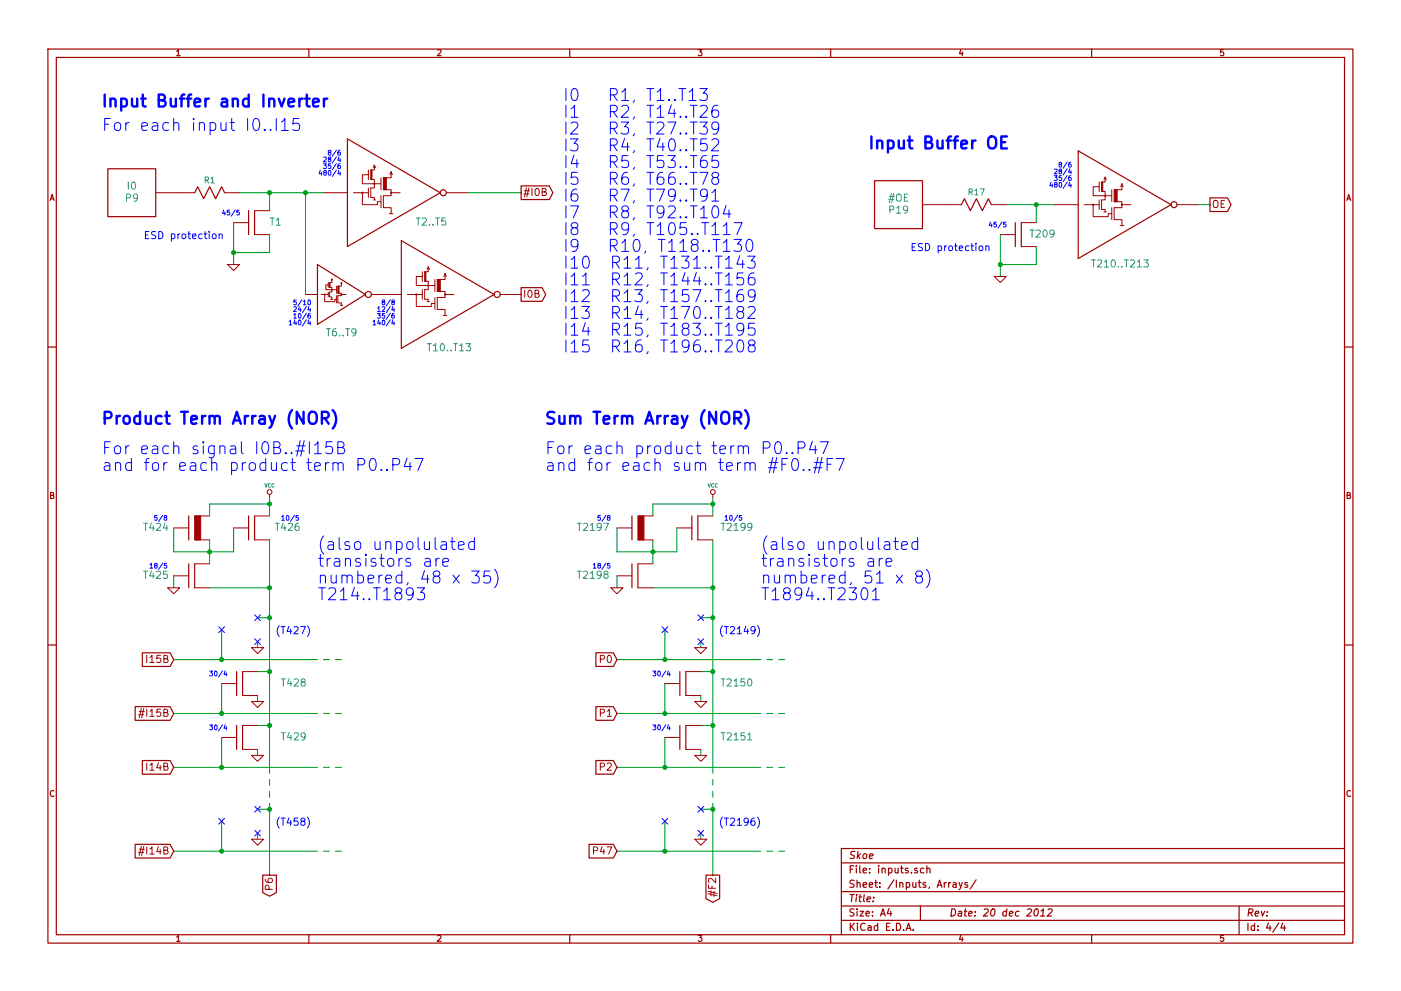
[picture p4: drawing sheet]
<svg xmlns="http://www.w3.org/2000/svg" width="297mm" height="210mm" viewBox="0 0 297 210" stroke-linecap="round" stroke-linejoin="round" font-family="sans-serif">
<g fill="none" stroke="#a00000" stroke-width=".25">
<path d="M10.2 10.4h276.6v189.7h-276.6zM11.9 12.2h273.2v186.1h-273.2zM65.5 10.4v1.8M120.8 10.4v1.8M176.1 10.4v1.8M231.4 10.4v1.8M22.9 35.8h10.1v10.2h-10.1zM73.7 29.5l19.6 11.4-19.6 11.4zM110.5 39.4h6l.7 1.5-.7 1.4h-6zM185.4 38.3h10.2v10.2h-10.2zM228.6 32l19.7 11.4-19.7 11.5zM41.3 40.9l.6-1.3 1.3 2.6 1.2-2.6 1.3 2.6 1.3-2.6 .6 1.3"/>
<path d="M52.7 44.7v5.1M54 44.7v5.1M67.3 56.1l10.2 6.4-10.2 6.3zM85.1 51l19.7 11.5-19.7 11.4zM203.8 43.4l.7-1.2 1.2 2.5 1.3-2.5 1.3 2.5 1.2-2.5 .7 1.2M215.3 47.2v5.1M216.5 47.2v5.1M256.5 42h3.7l.8 1.4-.8 1.5h-3.7zM10.2 73.6h1.7M110.5 61h4.4l.8 1.5-.8 1.4h-4.4zM285.1 73.6h1.7M40 109.5v5"/>
<path d="M40 119.6v5.1M41.3 119.6v5.1M52.7 109.5v5M54 109.5v5M134 109.5v5M134 119.6v5.1M135.3 119.6v5.1M146.7 109.5v5M148 109.5v5M10.2 136.8h1.7M30.2 138.5h5.9l.7 1.4-.7 1.5h-5.9zM126.3 138.5h3.7l.8 1.4-.8 1.5h-3.7z"/>
<path d="M285.1 136.8h1.7M28.7 149.9h7.4l.7 1.5-.7 1.4h-7.4zM50.2 142.5v5.1M50.2 153.9v5.1M51.4 142.5v5.1M51.4 153.9v5.1M126.3 149.9h3.7l.8 1.5-.8 1.4h-3.7zM144.1 142.5v5.1M144.1 153.9v5.1M145.4 142.5v5.1M145.4 153.9v5.1M28.7 179.1h7.4l.7 1.5-.7 1.4h-7.4z"/>
<path d="M30.2 161.4h5.9l.7 1.4-.7 1.5h-5.9zM124.9 179.1h5.1l.8 1.5-.8 1.4h-5.1zM126.3 161.4h3.7l.8 1.4-.8 1.5h-3.7zM55.7 185.7h2.9v3.7l-1.5 .7-1.4-.7zM65.5 198.3v1.8M120.8 198.3v1.8M149.7 185.7h2.9v5l-1.5 .7-1.4-.7zM176.1 198.3v1.8M178.4 183.1h106.7M178.4 189.2h106.7M178.4 195.3h106.7M178.4 192.2h106.7"/>
<path d="M185.2 190.4v.1M188.5 192.8l-.4 1h1M188.8 193.3v1.1M192.1 197.4l.5-1.5 .5 1.5M192.3 197h.7M193.6 197.3v.1M195.1 192.2v3.1M195.9 184.3l-.4-.1-.4 .3 .1 .6 .3 .1 .4-.1M196.5 184.3h.1a.36 .36 0 0 1 .6 .1v.8M196.5 183.7v1.5M202.1 187.3h.6v1M202.7 187.6l-.6 .2a.3 .3 0 0 0 .1 .5l.5-.1"/>
<path d="M203.3 187.2l.4 1.1M204 187.2l-.5 1.4-.2 .2M205.1 187.3l-.3-.1-.3 .3 .1 .2 .5 .1v.4h-.6M207 186.7l-1.3 1.9M219.6 192.9l.1-.1a.78 .78 0 0 1 .5 .7 .78 .78 0 0 1-.3 .7l-.4 .2a.97 .97 0 0 1 .1-1.5zM220.6 194.4h.9M220.7 193.3l.5-.5-.1 1.6M222.2 193l.6-.2 .3 .3-.1 .4-1 .9h.9M231.4 198.3v1.8M262.7 192.2v6.1M271.1 195.8l-1.3 2M272 195.8l-.4 1.1h.9"/>
<path d="M272.3 196.4v1M285.1 180h-106.7v18.3"/>
<circle cx="94" cy="40.9" r=".63"/>
<circle cx="248.9" cy="43.4" r=".63"/>
<circle cx="78.1" cy="62.5" r=".63"/>
<circle cx="105.4" cy="62.5" r=".63"/>
</g>
<g fill="none" stroke="#00a000" stroke-width=".21">
<path d="M49.5 47.2v8.9M50.8 40.9h17.8M57.1 40.9v3.8M57.1 49.8v3.8h-7.6M64.8 40.9v21.6M99.1 40.9h11.4M212.1 49.8v8.9M213.4 43.4h10.1M219.7 52.3v3.8h-7.6M219.7 43.4v3.8M254 43.4h2.5M36.8 112v5.1h12.7v-5.1"/>
<path d="M44.4 114.5v5.1M57.1 105.7v3.8M57.1 114.5v49.6M57.1 106.9h-12.7v2.6M130.8 112v5.1h12.7v-5.1M138.4 114.5v5.1M151.1 105.7v3.8M151.1 114.5v49.6M151.1 106.9h-12.7v2.6M36.8 139.9h30.5M36.8 122.2v2.5M44.4 124.7h12.7"/>
<path d="M47 133.6v6.3M54.6 131.1h2.5M54.6 136.1v1.3M68.6 139.9h1.2M71.1 139.9h1.3M130.8 139.9h30.5M130.8 122.2v2.5M138.4 124.7h12.7M141 133.6v6.3M148.6 136.1v1.3M148.6 131.1h2.5M162.6 139.9h1.2"/>
<path d="M165.1 139.9h1.3M36.8 151.4h30.5M47 145v6.4M47 156.5v6.3M54.6 142.5h2.5M54.6 153.9h2.5M54.6 147.6v1.2M54.6 159v1.3M68.6 151.4h1.2M71.1 151.4h1.3M130.8 151.4h30.5M141 145v6.4"/>
<path d="M141 156.5v6.3M148.6 147.6v1.2M148.6 159v1.3M148.6 142.5h2.5M148.6 153.9h2.5M162.6 151.4h1.2M165.1 151.4h1.3M36.8 162.8h30.5M47 174.2v6.4M54.6 171.7h2.5M54.6 176.8v1.2M57.1 165.3v1.3"/>
<path d="M57.1 167.9v1.3M57.1 170.4v15.3M68.6 162.8h1.2M71.1 162.8h1.3M130.8 162.8h30.5M141 174.2v6.4M148.6 171.7h2.5M148.6 176.8v1.2M151.1 165.3v1.3M151.1 167.9v1.3M151.1 170.4v15.3M162.6 162.8h1.2"/>
<path d="M165.1 162.8h1.3M36.8 180.6h30.5M68.6 180.6h1.2M71.1 180.6h1.3M130.8 180.6h30.5M162.6 180.6h1.2M165.1 180.6h1.3"/>
</g>
<g fill="#00a000" stroke="#00a000" stroke-width=".25">
<circle cx="141" cy="180.6" r=".41"/>
<circle cx="151.1" cy="171.7" r=".41"/>
<circle cx="151.1" cy="142.5" r=".41"/>
<circle cx="141" cy="151.4" r=".41"/>
<circle cx="141" cy="162.8" r=".41"/>
<circle cx="151.1" cy="153.9" r=".41"/>
<circle cx="151.1" cy="106.9" r=".41"/>
<circle cx="151.1" cy="124.7" r=".41"/>
<circle cx="138.4" cy="117.1" r=".41"/>
<circle cx="151.1" cy="131.1" r=".41"/>
<circle cx="141" cy="139.9" r=".41"/>
<circle cx="47" cy="139.9" r=".41"/>
<circle cx="57.1" cy="131.1" r=".41"/>
<circle cx="44.4" cy="117.1" r=".41"/>
<circle cx="219.7" cy="43.4" r=".41"/>
<circle cx="212.1" cy="56.1" r=".41"/>
<circle cx="64.8" cy="40.9" r=".41"/>
<circle cx="49.5" cy="53.6" r=".41"/>
<circle cx="57.1" cy="40.9" r=".41"/>
<circle cx="57.1" cy="124.7" r=".41"/>
<circle cx="57.1" cy="106.9" r=".41"/>
<circle cx="57.1" cy="153.9" r=".41"/>
<circle cx="47" cy="162.8" r=".41"/>
<circle cx="47" cy="151.4" r=".41"/>
<circle cx="57.1" cy="142.5" r=".41"/>
<circle cx="57.1" cy="171.7" r=".41"/>
<circle cx="47" cy="180.6" r=".41"/>
</g>
<g fill="#a00000" stroke="#a00000" stroke-width=".21">
<path d="M135.3 109.5h1.2v5h-1.2z"/>
<path d="M90 57.7h.3v2h-.3z"/>
<path d="M92.7 59.3h.6v2.5h-.6z"/>
<path d="M41.3 109.5h1.2v5h-1.2z"/>
<path d="M233.6 38.6h.2v2h-.2z"/>
<path d="M236.2 40.3h.7v2.5h-.7z"/>
<path d="M78.6 36.1h.3v2h-.3z"/>
<path d="M81.3 37.7h.6v2.6h-.6z"/>
<path d="M69.8 59.9h.2v1.1h-.2z"/>
<path d="M71.6 60.7h.3v1.5h-.3z"/>
</g>
<g fill="none" stroke="#a00000" stroke-width=".21">
<path d="M78.1 37.1h-1.3v1.9h4M78.1 36.1v2M78.1 39.9v2M78.6 38.1h.8v1.8h-.8v2h.8v.5M79.4 35v1.1h-.8M79.4 35l-.3 .6M79.4 35l.2 .6M80.8 37.7v2.6M82.9 36.4v1.3h-1.6M82.9 36.4l-.2 .7M82.9 36.4l.3 .7M233 39.6h-1.2v1.9h3.9"/>
<path d="M233 38.6v2M234.3 37.6v1h-.7M234.3 37.6l-.2 .5M234.3 37.6l.3 .5M237.9 39v1.3h-1.7M237.9 39l-.3 .6M237.9 39l.2 .6M33 40.9h8.3M47.6 40.9h3.2M48.3 56.1h2.5l-1.3 1.3zM49.5 47.2h3.2M54 49.8h3.1"/>
<path d="M54 44.7h3.1M68.6 40.9h5.1M69.6 59.9v1.1M70.2 59.4l.2-.2v.7h-.6v1.1h.6v1h-.6v1h.6v.5M70.4 59.2l.1 .2M72.4 59.9v.8h-.8M72.4 59.9l-.1 .3M72.4 59.9l.1 .3M74.9 40.9h1.9M78.1 40.9h-1.3v2.5h3.2v-.6h.8M79.1 42.4h.5M80.8 41.5v2.6"/>
<path d="M81.3 40.3h1.6v1.2h-1.6v2.6h1.6v1.2M82.5 45.3h.8M82.9 40.9h1.9M89.5 58.7h-1.2v1.9h3.9M89.5 57.7v2M90 59.7h.8v1.8h-.8v2h.8v.5M90.8 56.6v1.1h-.8M90.8 56.6l-.2 .5M90.8 56.6l.3 .5M92.2 59.3v2.5M94.4 58v1.3h-1.7M94.4 58l-.3 .7"/>
<path d="M94.4 58l.2 .7M94.6 40.9h4.5M195.6 43.4h8.2M210.2 43.4h3.2M210.8 58.7h2.6l-1.3 1.2zM212.1 49.8h3.2M216.5 52.3h3.2M216.5 47.2h3.2M223.5 43.4h5.1M229.9 43.4h1.9M233 43.4h-1.2v2.6h3.1v-.7h.8M233 42.4v2"/>
<path d="M233.6 40.6h.7v1.8h-.7v2h.7v.6M234.1 45h.5M235.7 40.3v2.5M235.7 44.1v2.5M236.2 42.8h1.7v1.3h-1.7v2.5h1.7v1.3M237.5 47.9h.8M237.9 43.4h1.9M249.6 43.4h4.4M64.8 62.5h2.5M68.1 62.5h1.5M68.8 62.5v1.5h2.2v-.5h.4M69.6 60.4h-.5v1.1h2.3"/>
<path d="M69.6 62v1M70.1 63.5h.5M71.4 60.7v1.5M71.4 62.7v1.6M71.6 62.2h.8v.5h-.8v1.6h.8v.5M72.1 64.8h.5M72.4 62.5h1M78.7 62.5h6.4M86.4 62.5h1.9M89.5 62.5h-1.2v2.5h3.1v-.6h.8M89.5 61.5v2M90.6 64h.5"/>
<path d="M92.2 63.1v2.6M92.7 61.8h1.7v1.3h-1.7v2.6h1.7v1.2M94 66.9h.7M94.4 62.5h1.9M106 62.5h4.5M36.8 112h3.2M41.3 114.5h3.1M41.3 109.5h3.1M41.3 119.6h3.1M49.5 112h3.2M54 114.5h3.1M54 109.5h3.1"/>
<path d="M57.1 104.9v.8M130.8 112h3.2M135.3 114.5h3.1M135.3 109.5h3.1M135.3 119.6h3.1M143.5 112h3.2M148 114.5h3.1M148 109.5h3.1M151.1 104.9v.8M35.6 124.7h2.5l-1.3 1.3zM36.8 122.2h3.2M41.3 124.7h3.1"/>
<path d="M53.3 137.4h2.6l-1.3 1.3zM129.5 124.7h2.6l-1.3 1.3zM130.8 122.2h3.2M135.3 124.7h3.1M147.3 137.4h2.6l-1.3 1.3zM29.4 151.6h1.1M29.5 151h1.1M30 150.3l-.5 2M47 145h3.2M47 156.5h3.2M51.4 147.6h3.2M51.4 142.5h3.2"/>
<path d="M51.4 159h3.2M51.4 153.9h3.2M53.3 148.8h2.6l-1.3 1.3zM141 145h3.1M141 156.5h3.1M145.4 147.6h3.2M145.4 142.5h3.2M145.4 159h3.2M145.4 153.9h3.2M147.3 148.8h2.6l-1.3 1.3zM30 179.5l-.5 2M53.3 178h2.6l-1.3 1.3z"/>
<path d="M53.3 160.3h2.6l-1.3 1.2zM147.3 160.3h2.6l-1.3 1.2zM147.3 178h2.6l-1.3 1.3zM29.4 180.8h1.1M29.5 180.2h1.1"/>
<circle cx="79.4" cy="39" r=".13"/>
<circle cx="76.8" cy="40.9" r=".13"/>
<circle cx="82.9" cy="40.9" r=".13"/>
<circle cx="231.8" cy="43.4" r=".13"/>
<circle cx="234.3" cy="41.5" r=".13"/>
<circle cx="237.9" cy="43.4" r=".13"/>
<circle cx="68.8" cy="62.5" r=".1"/>
<circle cx="70.4" cy="61.5" r=".1"/>
<circle cx="72.4" cy="62.5" r=".1"/>
<circle cx="88.3" cy="62.5" r=".13"/>
<circle cx="90.8" cy="60.6" r=".13"/>
<circle cx="94.4" cy="62.5" r=".13"/>
<circle cx="57.2" cy="104.4" r=".51"/>
<circle cx="151.1" cy="104.4" r=".51"/>
</g>
<g fill="none" stroke="#00f" stroke-width=".51">
<path d="M64.2 20.9a.64 .64 0 0 0-.7 .5M64.7 20.9h1M65 20.1v2.1l.2 .3 .5 .1M66.4 21.8l1.2-.3-.1-.4-.8-.2-.3 .4 .1 1.2h1M68.7 20.9v1.7M69.4 20.9a.64 .64 0 0 0-.7 .5M212.3 30.2h.8M213.5 29h-1.2v2.5h1.2M65.8 87.5a.85 .85 0 0 1 .9-.1 .85 .85 0 0 1 .5 .8v.9a.85 .85 0 0 1-.9 .8 .85 .85 0 0 1-.8-.8v-.9zM68.2 88.7h1a.7 .7 0 0 0 .5-.7 .7 .7 0 0 0-.5-.6h-1v2.5M68.9 88.7l.8 1.2M70.5 87a2.9 2.9 0 0 1 0 3.9"/>
<path d="M155.7 88.7h1a.7 .7 0 0 0 .5-.7 .7 .7 0 0 0-.5-.6h-1v2.5M156.3 88.7l.8 1.2M158 87a2.9 2.9 0 0 1 0 3.9"/>
</g>
<g fill="none" stroke="#00f" stroke-width=".21">
<path d="M143.9 18.8h1.5M146.1 19.5l.7-.7v2.5M148.4 18.8h1.6l-.9 1a.64 .64 0 0 1 .9 .5v.5l-.3 .4-.9 .1-.4-.2M56.1 27.5l.2 .1h-.3l.1-.1v.2M57.4 27.5l.1 .1h-.3l.2-.1v.2M58.6 25.1v2.6M59.7 25.9l.7-.8v2.6M59.7 27.7h1.4M63.4 25.1h-1.2l-.1 1.3 .3-.3 .9 .1 .2 .4-.1 .9-.4 .2h-.6l-.3-.2M67.9 36.1l-.2 .7h.6M68.1 36.5v.7M68.6 34.7h.6l-.3 .4 .3 .1v.5h-.6"/>
<path d="M68.6 33.4l.4-.1 .2 .3-.6 .7h.6M69.8 32.3l-.2-.1 .1-.3h.4v.4l-.5 .2 .2 .4 .3-.1v-.4l-.1-.1M146.1 21.3h1.4M146.4 22.3h1.4M146.4 25.9h1.4M146.4 29.5h1.4M146.4 33h1.4M146.4 36.6h1.4M147.1 22.3v2.6M147.1 25.9v2.5M147.1 29.5v2.5M147.1 33v2.6"/>
<path d="M147.1 36.6v2.5M148.4 25.9h1.6l-.9 1a.64 .64 0 0 1 .9 .5v.6l-.3 .3-.9 .1-.4-.2M148.4 36.6h1.7l-1.1 2.5M148.5 22.6l.4-.3h.6a.71 .71 0 0 1 .3 1.1l-1.4 1.5h1.6M149.7 33a1.02 1.02 0 0 0-1.2 1.1l.1 1.2a.85 .85 0 0 0 1.1 .2l.3-.4-.2-.9a.82 .82 0 0 0-1-.1l-.3 .4M149.8 29.5h-1.2l-.1 1.2 .4-.3 .8 .2 .3 .3-.2 .9-.3 .2h-.6l-.4-.2M150.9 29.7l.4-.2h.6a.71 .71 0 0 1 .3 1.1l-1.4 1.4h1.6M151.4 37.7l-.5-.5 .2-.4 .3-.2 .7 .1 .3 .4-.3 .5-.7 .1-.5 .4 .2 .8a.85 .85 0 0 0 1 .1 .84 .84 0 0 0 0-1.2l-.2-.1M152.1 22.3a1.02 1.02 0 0 0-1.2 1.1l.2 1.3a.85 .85 0 0 0 1 .1l.3-.4-.2-.8a.82 .82 0 0 0-1-.2l-.3 .4M152.2 33h-1.1l-.2 1.2 .4-.2 .8 .1 .3 .4-.2 .8-.3 .3h-.6l-.4-.3M152.4 27l-.2 .2a.82 .82 0 0 1-1 .2l-.3-.4 .2-.8 .3-.3h.5l.3 .3a1.67 1.67 0 0 1-.5 2.2h-.5M222.8 38.7l-.2 .7h.6"/>
<path d="M223.1 39.1v.6M223.5 37.3h.6l-.3 .4 .3 .1v.4h-.6M223.6 36l.4-.1 .1 .3-.6 .7h.6M224.7 34.9l-.2-.2 .1-.2h.4l.1 .3-.6 .3 .2 .4 .4-.1v-.4l-.2-.1M45.2 49.7l.3-.1 .3 .3v.5l-.3 .2-.5-.2zM46.5 49.8v-.1a.36 .36 0 0 1 .6 .2v.7M46.5 49.6v1M50.7 44.6h-.5v.5l.5-.1v.5h-.5M146.4 40.1h1.4M147.1 40.1v2.6M148.5 44.4l.8-.7v2.5M148.5 46.2h1.5"/>
<path d="M150 41.2l-.2 .3a.82 .82 0 0 1-1 .1l-.3-.4 .1-.8 .4-.3h.5l.3 .3a1.67 1.67 0 0 1-.5 2.3h-.5M150.9 40.9l.8-.8v2.6M150.9 48l.8-.8v2.6M150.9 42.7h1.5M150.9 49.8h1.5M151.3 43.8a.59 .59 0 0 1 .9 .4 1.48 1.48 0 0 1-.4 2 .59 .59 0 0 1-.7-.5 1.99 1.99 0 0 1 .2-1.9zM153.3 48l.8-.8v2.6M153.3 51.5l.8-.7v2.5M153.3 49.8h1.5M153.3 53.3h1.5M153.8 55.1l.8-.7v2.5M153.8 58.6l.8-.7v2.5"/>
<path d="M153.8 56.9h1.5M153.9 43.6l-.6 1.8h1.6M154.6 44.5v1.7M155.6 47.2h1.7l-1.1 2.6M155.6 50.8h1.6l-.8 1a.64 .64 0 0 1 .8 .5v.6l-.2 .3-1 .1-.4-.2M156.8 54.2l-.6 1.9h1.6M157.5 55.2v1.7M157.6 57.9h-1.2l-.2 1.2 .4-.2 .9 .1 .2 .4-.1 .8-.4 .2h-.6l-.4-.2M158.5 50.9a.59 .59 0 0 1 1 .4 1.48 1.48 0 0 1-.5 2 .59 .59 0 0 1-.7-.4 1.99 1.99 0 0 1 .2-2zM158.5 54.4h1.6l-.8 .9a.64 .64 0 0 1 .8 .5v.6l-.2 .4-1 .1-.4-.2M159.9 57.9a1.02 1.02 0 0 0-1.3 1.1l.2 1.2a.85 .85 0 0 0 1.1 .1l.2-.3-.1-.9a.82 .82 0 0 0-1.1-.1l-.3 .4M207.7 52.2h.4l.3 .3v.4l-.3 .3-.5-.3z"/>
<path d="M209 52.3l.1-.1a.36 .36 0 0 1 .6 .2v.8M209 52.2v1M213.3 47.1h-.5v.5h.4l.1 .5h-.5M61.3 68.2l.3-.3v1M61.3 68.9h.6M62.3 65.2l.4-.1 .1 .3-.6 .7h.6M62.3 66.8l.3-.3v1M62.8 63.6h-.5v.5h.5v.5h-.5M79.1 68.2l.3-.3v1M79.1 68.9h.6M80 66.5h.6l-.3 .4 .3 .1v.4h-.6M80.1 65.4l.2-.3v1"/>
<path d="M80.1 66.1h.5M81.2 64.1l-.2-.2 .1-.2h.4l.1 .3-.6 .3 .2 .4 .4-.1v-.4l-.2-.1M153.8 62.2l.8-.7v2.5M153.8 65.8l.8-.8v2.6M153.8 69.3l.8-.7v2.5M153.8 72.4l.4-.3h.6a.71 .71 0 0 1 .3 1.1l-1.4 1.5h1.6M153.8 60.4h1.5M153.8 64h1.5M153.8 67.6h1.5M153.8 71.1h1.5M156.6 72.3a.59 .59 0 0 1 1 .3 1.48 1.48 0 0 1-.5 2.1 .59 .59 0 0 1-.7-.5 1.99 1.99 0 0 1 .2-1.9zM156.7 66.1l-.5-.5 .2-.3 .3-.3 .8 .1 .2 .4-.2 .5-.8 .1-.5 .5 .2 .7a.85 .85 0 0 0 1.1 .2 .84 .84 0 0 0 0-1.3l-.3-.1"/>
<path d="M157.5 61.5a1.02 1.02 0 0 0-1.3 1.1l.2 1.2a.85 .85 0 0 0 1.1 .1l.2-.4-.1-.8a.82 .82 0 0 0-1.1-.1l-.3 .3M157.7 69.7l-.1 .2a.82 .82 0 0 1-1.1 .1l-.3-.3 .2-.9 .3-.2h.5l.4 .2a1.67 1.67 0 0 1-.6 2.3h-.5M158.6 65.3l.4-.3h.6a.71 .71 0 0 1 .4 1.1l-1.5 1.5h1.6M159.1 73.2l-.5-.5 .2-.3 .3-.3 .8 .2 .2 .3-.2 .5-.8 .1-.5 .5 .2 .7a.85 .85 0 0 0 1.1 .2 .84 .84 0 0 0 0-1.3l-.3-.1M160 68.6h-1.2l-.2 1.2 .4-.2 .9 .1 .2 .3-.1 .9-.4 .2h-.6l-.4-.2M160.1 62.6l-.1 .2a.82 .82 0 0 1-1.1 .1l-.3-.3 .2-.9 .3-.2h.5l.4 .2a1.67 1.67 0 0 1-.6 2.3h-.5M62.7 95.7h1.8M62.9 94.6h1.8M64.5 93.5l-.7 3.3M65.6 93.7v2.6M66.7 94.5l.7-.8v2.6M70.4 93.7h-1.2l-.1 1.2 .3-.2 .9 .1 .2 .4-.1 .8-.3 .3h-.7l-.3-.3"/>
<path d="M71.6 94.9h.9a.62 .62 0 0 0 .5-.6 .62 .62 0 0 0-.5-.6h-.9v2.6h1a.67 .67 0 0 0 .5-.8 .67 .67 0 0 0-.6-.6M75.9 98.6h1a.7 .7 0 0 0 .5-.7 .7 .7 0 0 0-.5-.6h-1v2.5M78.7 97.4a.59 .59 0 0 1 .9 .4 1.48 1.48 0 0 1-.5 2 .59 .59 0 0 1-.7-.5 1.99 1.99 0 0 1 .3-1.9zM80.8 99.6l.2 .1h-.3l.1-.1v.2M82.1 99.6l.1 .1h-.3l.2-.1v.2M83.3 98.6h1a.7 .7 0 0 0 .5-.7 .7 .7 0 0 0-.5-.6h-1v2.5M86.3 97.2l-.6 1.8h1.6M86.9 98.1v1.7M88 97.3h1.7l-1.1 2.5M164.6 93.8a.59 .59 0 0 1 1 .4 1.48 1.48 0 0 1-.5 2.1 .59 .59 0 0 1-.7-.5 1.99 1.99 0 0 1 .2-2zM166.8 96l.1 .2h-.3l.2-.2v.3M168 96l.1 .2h-.2l.1-.2v.3"/>
<path d="M168.2 97.4a.59 .59 0 0 1 1 .4 1.48 1.48 0 0 1-.5 2 .59 .59 0 0 1-.7-.5 1.99 1.99 0 0 1 .2-1.9zM169.2 95.1h1a.7 .7 0 0 0 .5-.7 .7 .7 0 0 0-.5-.7h-1v2.6M170.4 99.6l.1 .1h-.2l.1-.1v.2M171.6 99.6l.1 .1h-.2l.1-.1v.2M172.2 93.6l-.6 1.8h1.6M172.5 99.2h1.8M172.7 98.1h1.8M172.8 94.6v1.7M173.4 97l-.7 3.3M173.9 93.7h1.7l-1.1 2.6M174.3 97l-.8 3.3M175.4 98.5h.8"/>
<path d="M176.6 97.3h-1.2v2.5M177.3 97.3h1.7l-1.1 2.5M31.8 119.8l.3-.3v1M33.3 109.4h-.5v.4h.4l.1 .5h-.5M59.7 109.7l.3-.3v1M59.7 110.4h.6M90.1 118.6l.3-.1 .7 .1 .1 .2v1.3M91.2 119.1l-.8 .1a.5 .5 0 0 0-.4 .5 .5 .5 0 0 0 .4 .4l.8-.1M92.4 118.5v1.6M93.1 118.5a.64 .64 0 0 0-.7 .4M93.9 119.3l1.2-.2-.1-.5-.8-.1-.3 .3 .1 1.2h1M95.5 114.9h1"/>
<path d="M95.9 114v2.2l.1 .3 .5 .1M97.2 115.7l1.2-.2-.1-.5-.8-.1-.3 .4 .1 1.2h1M100.6 115l-.8-.1-.3 .2-.1 .3 .1 1a.85 .85 0 0 0 1.1 .1M100.6 114v2.6M125.8 119.8l.3-.3v1M127.3 109.4h-.5l-.1 .4h.5l.1 .5h-.6M153.7 109.7l.3-.3v1M153.7 110.4h.6M184.1 118.6l.3-.1 .7 .1 .1 .2v1.3M185.2 119.1l-.8 .1a.5 .5 0 0 0-.4 .5 .5 .5 0 0 0 .4 .4l.8-.1M186.4 118.5v1.6M187.1 118.5a.64 .64 0 0 0-.7 .4"/>
<path d="M187.9 119.3l1.2-.2-.1-.5-.8-.1-.3 .3 .1 1.2h1M189.5 114.9h.9M189.8 114v2.2l.2 .3 .4 .1M191.2 115.7l1.2-.2-.1-.5-.8-.1-.3 .4 .1 1.2h1M194.6 115l-.8-.1-.3 .2-.2 .3 .2 1a.85 .85 0 0 0 1.1 .1M194.6 114v2.6M31.8 120.5h.6M65.2 132.7a1.75 1.75 0 0 1 0 2.3M88.4 124.7h1.6l-.8 1a.64 .64 0 0 1 .8 .5v.6l-.2 .3-1 .1-.4-.2M100 121.2h1.6l-.8 .9a.64 .64 0 0 1 .8 .5v.6l-.2 .4-1 .1-.4-.2M103.9 121.2h-1.2l-.1 1.2 .3-.3 .9 .1 .2 .4-.1 .9-.4 .2h-.6l-.3-.2M104.9 120.8a2.9 2.9 0 0 1 0 3.9"/>
<path d="M125.8 120.5h.5M160.6 132.7a1.75 1.75 0 0 1 0 2.3M182.9 124.8a.59 .59 0 0 1 1 .4 1.48 1.48 0 0 1-.5 2 .59 .59 0 0 1-.7-.4 1.99 1.99 0 0 1 .2-2zM185 125.4l.7-.7v2.5M185 127.2h1.4M190 122l1.4 1.7M191.4 122l-1.4 1.7M194.6 122.2l-.5-.4 .2-.4 .3-.2 .8 .1 .2 .4-.2 .4-.8 .1-.5 .5 .2 .8a.85 .85 0 0 0 1.1 .1 .84 .84 0 0 0 0-1.2l-.3-.2M196.4 120.8a2.9 2.9 0 0 1 0 3.9M44.4 153.8h.7l-.4 .4 .3 .1v.4h-.6M44.4 142.4h.7l-.4 .4 .3 .1v.4h-.6M138.4 142.4h.6l-.3 .4 .3 .1v.4h-.6"/>
<path d="M138.4 153.8h.6l-.3 .4 .3 .1v.4h-.6M65.2 173.4a1.75 1.75 0 0 1 0 2.3M160.6 173.4a1.75 1.75 0 0 1 0 2.3"/>
</g>
<g fill="none" stroke="#0000c0" stroke-width=".21">
<path d="M46.4 133l1.2 1.2M47.6 133l-1.2 1.2M54 135.5l1.2 1.2M54 130.4l1.2 1.3M55.2 135.5l-1.2 1.2M55.2 130.4l-1.2 1.3M140.4 133l1.2 1.2M141.6 133l-1.2 1.2M148 130.4l1.2 1.3M148 135.5l1.2 1.2M149.2 130.4l-1.2 1.3M149.2 135.5l-1.2 1.2"/>
<path d="M46.4 173.6l1.2 1.2M47.6 173.6l-1.2 1.2M54 176.2l1.2 1.2M54 171.1l1.2 1.2M55.2 176.2l-1.2 1.2M55.2 171.1l-1.2 1.2M140.4 173.6l1.2 1.2M141.6 173.6l-1.2 1.2M148 171.1l1.2 1.2M148 176.2l1.2 1.2M149.2 171.1l-1.2 1.2M149.2 176.2l-1.2 1.2"/>
</g>
<g font-size="3.5" fill="#00f">
<text x="21.6" y="22.9">Input Buffer and Inverter</text>
<text x="119.4" y="21.6">I0</text>
<text x="125.3" y="21.6">R1, T1..T13</text>
<text x="21.6" y="27.9">For each input I0..I15</text>
<text x="119.4" y="25.1">I1</text>
<text x="119.4" y="28.7">I2</text>
<text x="125.3" y="25.1">R2, T14..T26</text>
<text x="125.3" y="28.7">R3, T27..T39</text>
<text x="119.4" y="32.3">I3</text>
<text x="119.4" y="35.8">I4</text>
<text x="125.3" y="32.3">R4, T40..T52</text>
<text x="125.3" y="35.8">R5, T53..T65</text>
<text x="184.1" y="31.7">Input Buffer OE</text>
<text x="119.4" y="39.4">I5</text>
<text x="125.3" y="39.4">R6, T66..T78</text>
<text x="119.4" y="42.9">I6</text>
<text x="119.4" y="46.5">I7</text>
<text x="125.3" y="42.9">R7, T79..T91</text>
<text x="125.3" y="46.5">R8, T92..T104</text>
<text x="119.4" y="50">I8</text>
<text x="119.4" y="53.6">I9</text>
<text x="125.3" y="50">R9, T105..T117</text>
<text x="125.3" y="53.6">R10, T118..T130</text>
<text x="119.4" y="57.1">I10 R11, T131..T143</text>
<text x="119.4" y="60.7">I11 R12, T144..T156</text>
<text x="119.4" y="64.3">I12 R13, T157..T169</text>
<text x="119.4" y="67.8">I13 R14, T170..T182</text>
<text x="119.4" y="71.4">I14 R15, T183..T195</text>
<text x="119.4" y="74.9">I15 R16, T196..T208</text>
<text x="21.6" y="90.2">Product Term Array (NOR)</text>
<text x="115.6" y="90.2">Sum Term Array (NOR)</text>
<text x="21.6" y="96.5">For each signal I0B..#I15B</text>
<text x="21.6" y="100.1">and for each product term P0..P47</text>
<text x="115.6" y="96.5">For each product term P0..P47</text>
<text x="115.6" y="100.1">and for each sum term #F0..#F7</text>
<text x="67.3" y="116.8">(also unpolulated</text>
<text x="161.3" y="116.8">(also unpolulated</text>
<text x="67.3" y="120.4">transistors are</text>
<text x="67.3" y="123.9">numbered, 48 x 35)</text>
<text x="161.3" y="120.4">transistors are</text>
<text x="161.3" y="123.9">numbered, 51 x 8)</text>
<text x="67.3" y="127.5">T214..T1893</text>
<text x="161.3" y="127.5">T1894..T2301</text>
</g>
<g font-size="2.1" fill="#00a0a0">
<text x="27.1" y="40.3">I0</text>
<text x="26.6" y="42.8">P9</text>
<text x="57.2" y="47.9">T1</text>
<text x="88.4" y="47.9">T2..T5</text>
<text x="188.4" y="42.8">#OE</text>
<text x="188.6" y="45.4">P19</text>
<text x="218.6" y="50.5">T209</text>
<text x="232.1" y="56.8">T210..T213</text>
<text x="69.3" y="71.4">T6..T9</text>
<text x="91" y="74.6">T10..T13</text>
<text x="30.6" y="112.7">T424</text>
<text x="58.5" y="112.7">T426</text>
<text x="122.7" y="112.7">T2197</text>
<text x="153.2" y="112.7">T2199</text>
<text x="30.6" y="122.9">T425</text>
<text x="122.7" y="122.9">T2198</text>
<text x="59.8" y="145.7">T428</text>
<text x="153.2" y="145.7">T2150</text>
<text x="59.8" y="157.1">T429</text>
<text x="153.2" y="157.1">T2151</text>
</g>
<g font-size="2.1" fill="#a00000">
<text x="110.9" y="41.7">#I0B</text>
<text x="256.9" y="44.2">OE</text>
<text x="110.9" y="63.2">I0B</text>
<text x="31.4" y="140.7">I15B</text>
<text x="127.3" y="140.7">P0</text>
<text x="30.3" y="152.1">#I15B</text>
<text x="127.3" y="152.1">P1</text>
<text x="31.4" y="163.6">I14B</text>
<text x="127.3" y="163.6">P2</text>
<text x="30.3" y="181.4">#I14B</text>
<text x="126.1" y="181.4">P47</text>
<text x="179.9" y="185.4">File: inputs.sch</text>
<text x="179.9" y="182.3">Skoe</text>
<text x="57.9" y="188.7" transform="rotate(-90 57.9 188.7)">P6</text>
<text x="151.9" y="189.7" transform="rotate(-90 151.9 189.7)">#F2</text>
<text x="179.9" y="191.5">Title:</text>
<text x="179.9" y="188.4">Sheet: /Inputs, Arrays/</text>
<text x="179.9" y="197.6">KiCad E.D.A.</text>
<text x="179.9" y="194.5">Size: A4</text>
<text x="201.2" y="194.5">Date: 20 dec 2012</text>
<text x="264.2" y="194.5">Rev:</text>
<text x="264.2" y="197.6">Id: 4/4</text>
</g>
<g font-size="2.1" fill="#00f">
<text x="30.5" y="50.8">ESD protection</text>
<text x="193" y="53.3">ESD protection</text>
<text x="58.4" y="134.6">(T427)</text>
<text x="152.4" y="134.6">(T2149)</text>
<text x="58.4" y="175.3">(T458)</text>
<text x="152.4" y="175.3">(T2196)</text>
</g>
<g font-size="1.8" fill="#a00000">
<text x="37.3" y="11.9">1</text>
<text x="92.7" y="11.9">2</text>
<text x="148" y="11.9">3</text>
<text x="203.3" y="11.9">4</text>
<text x="258.6" y="11.9">5</text>
<text x="10.4" y="42.7">A</text>
<text x="285.3" y="42.7">A</text>
<text x="10.4" y="105.9">B</text>
<text x="285.3" y="105.9">B</text>
<text x="10.4" y="169.1">C</text>
<text x="285.3" y="169.1">C</text>
<text x="37.3" y="199.8">1</text>
<text x="92.7" y="199.8">2</text>
<text x="148" y="199.8">3</text>
<text x="203.3" y="199.8">4</text>
<text x="258.6" y="199.8">5</text>
</g>
<g font-size="1.8" fill="#00a0a0">
<text x="43.3" y="38.9">R1</text>
<text x="205.4" y="41.5">R17</text>
</g>
<g font-size="1.4" fill="#00f">
<text x="69.6" y="34.4">28/4</text>
<text x="69.6" y="35.9">35/6</text>
<text x="70.4" y="33">8/6</text>
<text x="225.4" y="35.6">8/6</text>
<text x="68.9" y="37.3">480/4</text>
<text x="223.8" y="39.8">480/4</text>
<text x="224.6" y="37">28/4</text>
<text x="224.6" y="38.4">35/6</text>
<text x="47" y="45.7">45/5</text>
<text x="209.5" y="48.3">45/5</text>
<text x="63.3" y="64.8">5/10</text>
<text x="81.9" y="64.8">8/8</text>
<text x="62.5" y="69">140/4</text>
<text x="63.3" y="66.2">24/4</text>
<text x="63.3" y="67.6">10/6</text>
<text x="80.3" y="69">140/4</text>
<text x="81.1" y="66.2">12/4</text>
<text x="81.1" y="67.6">35/6</text>
<text x="33.6" y="110.5">5/8</text>
<text x="60.8" y="110.5">10/5</text>
<text x="127.6" y="110.5">5/8</text>
<text x="154.7" y="110.5">10/5</text>
<text x="32.8" y="120.6">18/5</text>
<text x="126.8" y="120.6">18/5</text>
<text x="45.5" y="143.5">30/4</text>
<text x="139.5" y="143.5">30/4</text>
<text x="45.5" y="154.9">30/4</text>
<text x="139.5" y="154.9">30/4</text>
</g>
<g font-size="1.1" fill="#00a0a0">
<text x="56" y="103.4">VCC</text>
<text x="150" y="103.4">VCC</text>
</g>
</svg>
